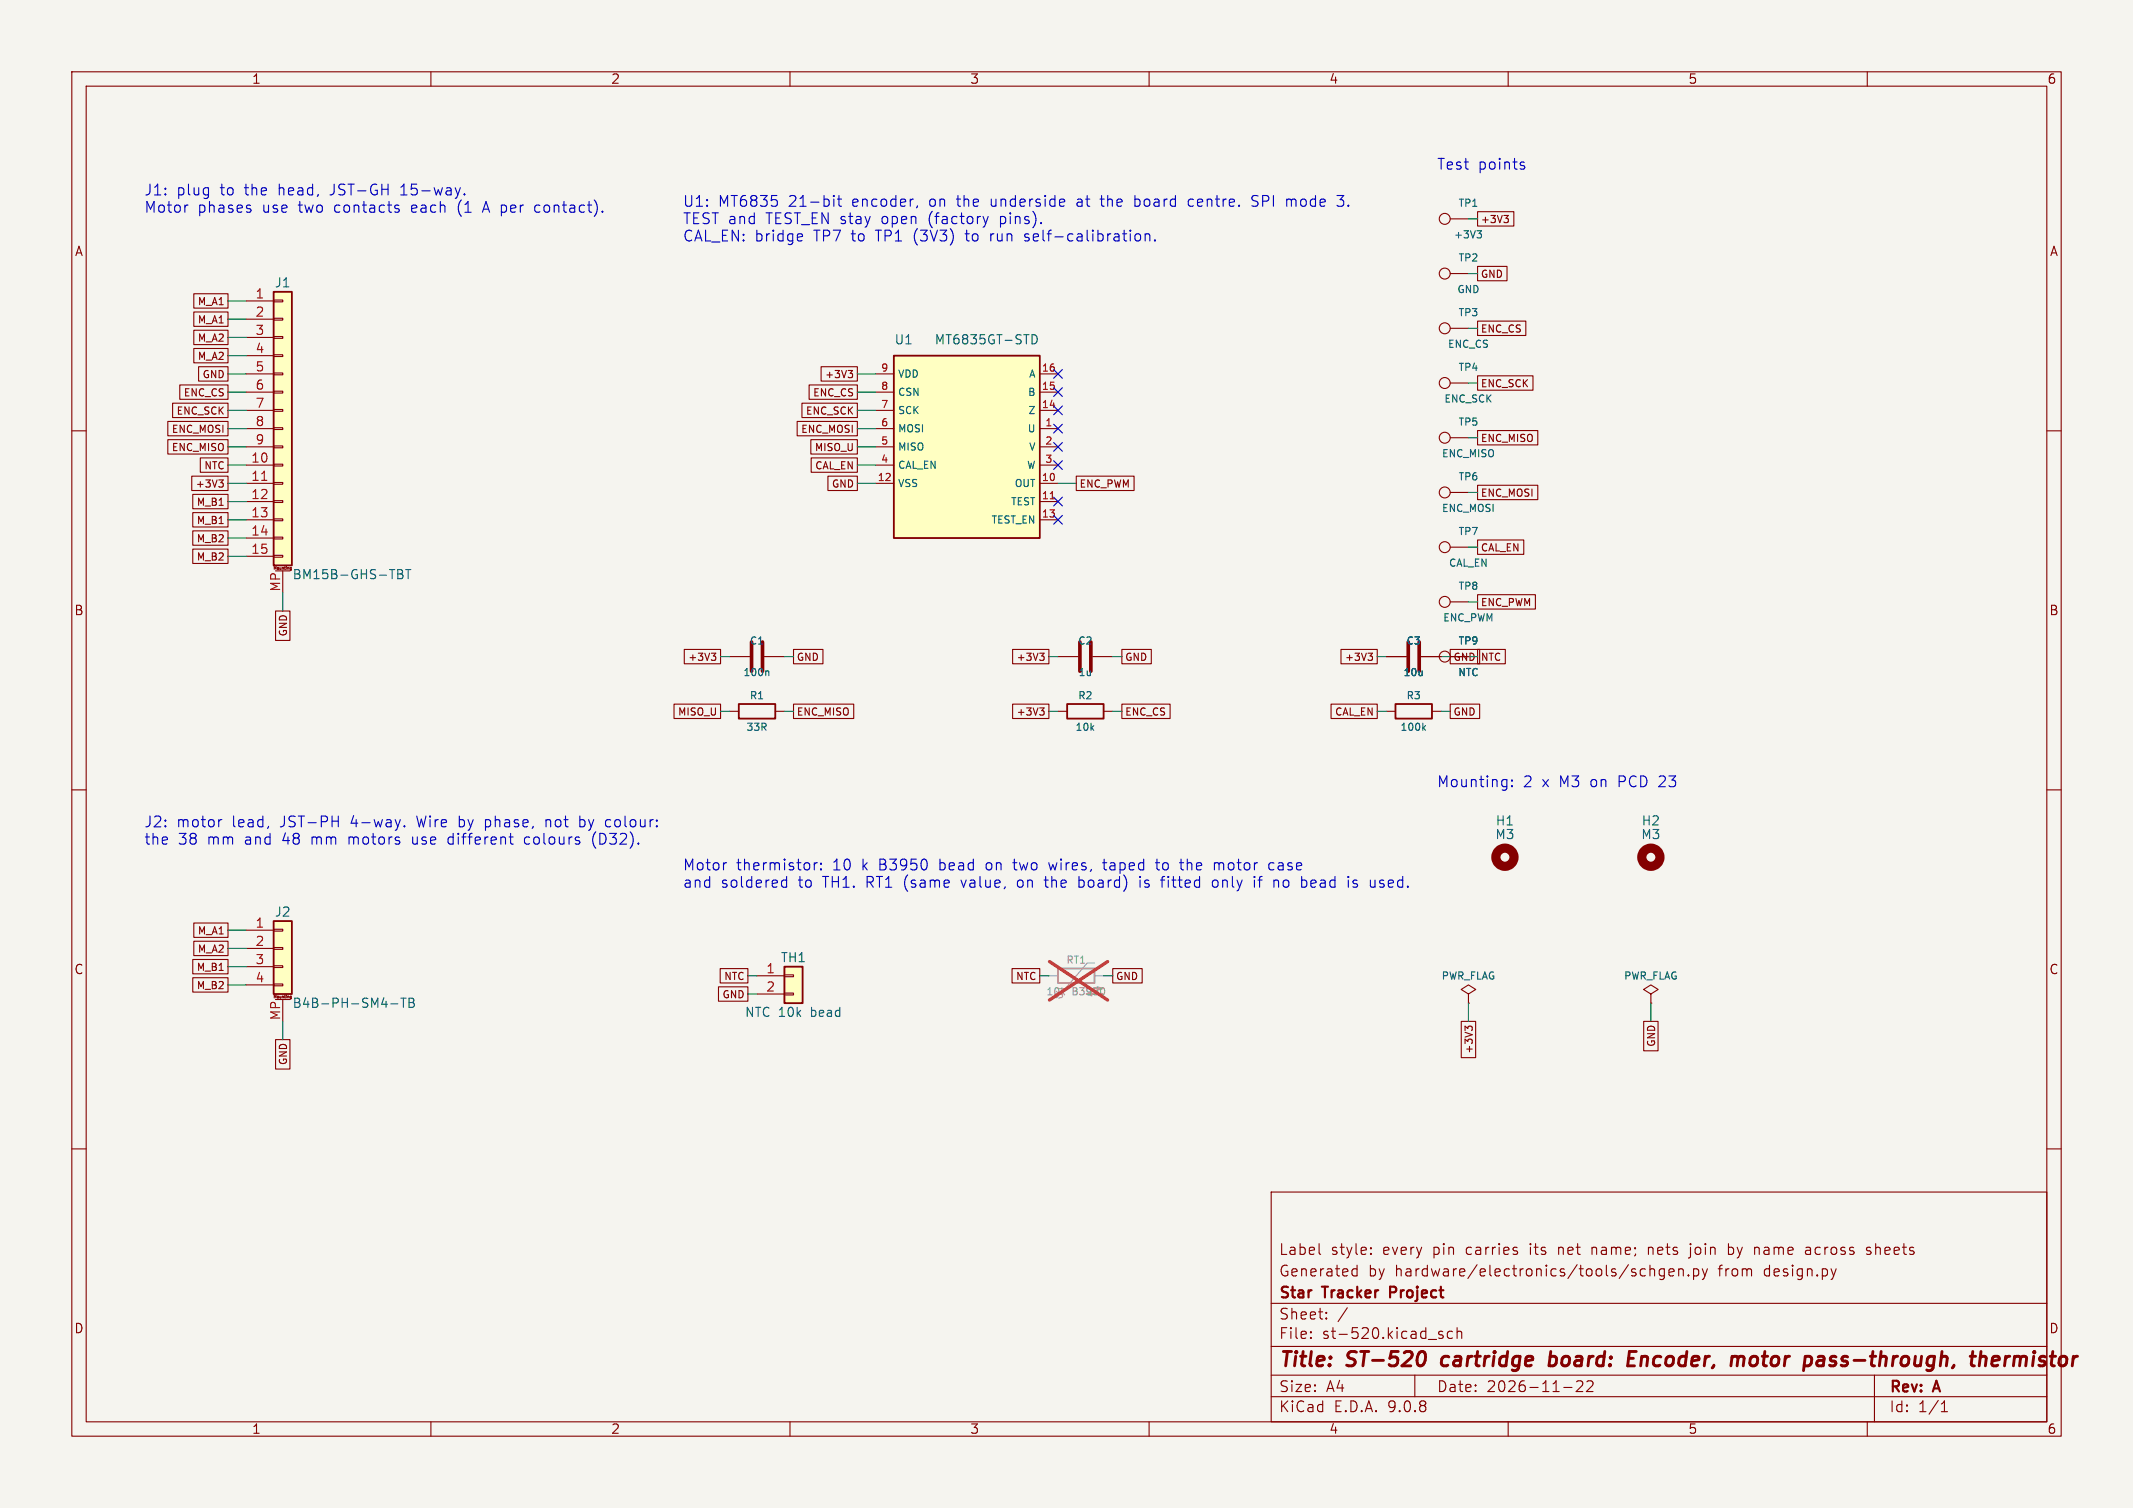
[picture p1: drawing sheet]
<svg xmlns="http://www.w3.org/2000/svg" width="297mm" height="210mm" viewBox="0 0 297 210" stroke-linecap="round" stroke-linejoin="round" font-family="sans-serif">
<path d="M0 0h297v210h-297z" fill="#f5f4ef" stroke="#f5f4ef" stroke-width=".14"/>
<g fill="none" stroke="#840000" stroke-width=".15">
<path d="M10 10h277v190h-277zM12 12h273v186h-273zM60 10v2M110 10v2M160 10v2M210 10v2M260 10v2M201.9 30.5h2.6M201.9 38.1h2.6M10 60h2M201.9 76.2h2.6M285 60h2"/>
<path d="M147.3 91.4h2.8M152.1 91.4h2.8M201.9 83.8h2.6M10 110h2M285 110h2M10 160h2M177 166h108v32h-108zM183.7 174.5l.2 .2M188.4 177.6l.1 .1 .5-.1M188.4 176.8l.1-.1 .5 .1M189 176.2v1.5M190.9 174.6h.1l-.1 .1"/>
<path d="M190.9 174.6h-.1l.1 .1M190.9 173.8v.1M190.9 174.6v.1M190.9 173.8h.1l-.1 .1M190.9 173.8h-.1l.1 .1M221.7 173.7v1M221.7 173.8h.1M229.5 173.7v1M229.7 176.8a.37 .37 0 0 1 .7 .1v.8M229.7 176.2v1.5M229.7 173.7l-.2 .1M231.7 176.8l-.4-.1-.3 .3v.4l.2 .2 .1 .1 .4-.1"/>
<path d="M231.7 176.7v1.2a.41 .41 0 0 1-.6 .2M232.4 177.2l.7-.1-.1-.3-.4-.1-.2 .2 .1 .7 .1 .1 .4-.1M233.7 176.8a.37 .37 0 0 1 .7 .1v.8M233.7 176.7v1M235.1 177.6h.1l-.1 .1M235.1 177.6h-.1l.1 .1M235.1 177.6v.1M235.4 173.2v.1M235.4 173.7v1.3l-.1 .1-.2 .1M235.4 173.2l-.1 .1h.1M235.4 173.2l.1 .1h-.1M235.8 176.8l.4-.1 .3 .3v.4l-.1 .2-.2 .1-.4-.1"/>
<path d="M235.8 176.7v1.5M237 176.7l.4 1M237.4 177.7l-.2 .4-.2 .1M237.7 176.7l-.3 1M240.7 173.2v1.5M240.7 173.8l.1-.1 .4 .1M240.7 174.6l.1 .1 .4-.1M244.5 173.7l.4 .1 .1 .1v.8M251.5 173.8l.1-.1 .4 .1 .1 .9M251.5 174.6l.1 .1 .5-.1M252.1 174.1l-.6 .1M255.7 176.7l-.4 1"/>
<path d="M260.5 173.8l-.4-.1-.2 .2 .1 .2 .5 .2v.1v.2l-.2 .1-.4-.1M285 160h2M60 198v2M110 198v2M160 198v2M177 194.5h108M177 191.5h108M177 187.5h108M177 181.5h108M182.5 186.3h.1l-.1 .1M182.5 186.3v.1M182.5 185.5v.1"/>
<path d="M182.5 185.5h.1l-.1 .1M184.7 183.6v.1M184.7 183.6h-.1l.1 .1M184.7 182.8v.1M184.7 182.8h-.1l.1 .1M187.6 182.1l-1.3 2M197 191.5v3M200.3 185.7l.1 .1 .5 .2 .1 .1-.1 .2-.2 .1-.4-.1M200.9 185.5l-.4-.1-.2 .2M202.2 185.5l-.4-.1-.3 .3v.4l.2 .2 .1 .1 .4-.1M202.9 185.5a.37 .37 0 0 1 .6 .1v.8M202.9 184.9v1.5"/>
<path d="M210 198v2M217.7 193.2h1.2M219.5 192.4l.2-.1 .5 .1a.41 .41 0 0 1 .1 .5l-.8 .9h.9M221 192.4l.2-.1 .5 .1a.41 .41 0 0 1 0 .5l-.8 .9h.9M260 198v2M261 191.5v6.5M270.3 196.6h.9M270.3 195.5l.4-.4v1.5"/>
<circle cx="201.2" cy="38.1" r=".76"/>
<circle cx="201.2" cy="30.5" r=".76"/>
<circle cx="201.2" cy="76.2" r=".76"/>
<circle cx="201.2" cy="83.8" r=".76"/>
</g>
<g fill="none" stroke="#840000" stroke-width=".4">
<path d="M197.7 188.3a.44 .44 0 0 1 .8 .3 1.15 1.15 0 0 1-.8 1.6M200.9 189.1l-.2 .7 .1 .2 .2 .2M215.8 189l.2-.1 .6 .1M215.9 188.2l-.2 2M216.6 190a.66 .66 0 0 1-.9 .1M226.6 190.2h1M226.8 189.2h.6M226.9 188.2h.9M241.8 188.9l.1 .1 .1 .2M242 189.2a.5 .5 0 0 1 .8-.2l.1 .2-.2 1M242 189.2l-.1 1M253.4 188.9l.5 .1 .1 .2-.1 1"/>
<path d="M253.9 190.1l-.7 .1M254 189.4h-.7M274.3 188.9h.8M274.7 190.2h.2M275.7 189.1a.49 .49 0 0 1 .9 .1l-.2 1M275.8 188.2l-.2 2M277.4 189.5l1-.1-.1-.4-.2-.1-.5 .1-.2 .2-.1 .7 .1 .2 .2 .1 .6-.1"/>
</g>
<path d="M193.6 180h.5M194.1 179.2h-.5v1.5" fill="none" stroke="#840000" stroke-width=".3"/>
<g fill="#9c9b98" stroke="#9c9b98" stroke-width=".15">
<path d="M151.3 138.4l.7-.2v.5l-.7-.3h2.2z"/>
<path d="M151.3 137.7h2.2l-.7 .2v-.5l.7 .3z"/>
</g>
<path d="M146 135.9h1.3M152.4 134.1h-1l-3.1 3.6h-1M152.4 135.9h1.3" fill="none" stroke="#9c9b98" stroke-width=".15"/>
<path d="M147.3 134.9h5.1v2h-5.1z" fill="none" stroke="#9c9b98" stroke-width=".25"/>
<path d="M153.8 137.7v.7" fill="none" stroke="#939391" stroke-width=".15"/>
<path d="M146.1 133.9l8.1 5.4M154.2 133.9l-8.1 5.4" fill="none" stroke="#e12e31" stroke-width=".46"/>
<path d="M150.4 89.4v4.1M151.9 89.4v4.1" fill="none" stroke="#840000" stroke-width=".51"/>
<path d="M205.7 32.1h.6l-.4 .4 .3 .1 .1 .3-.2 .2h-.3" fill="none" stroke="#006464" stroke-width=".15"/>
<path d="M124.5 49.5h20.3v25.4h-20.3z" fill="#ffffc2"/>
<path d="M124.5 49.5h20.3v25.4h-20.3zM102.9 98h5v2.1h-5zM148.6 98h5.1v2.1h-5.1zM194.3 98h5.1v2.1h-5.1z" fill="none" stroke="#840000" stroke-width=".25"/>
<g fill="none" stroke="#840000" stroke-width=".15">
<path d="M121.9 52.1h2.6M121.9 54.6h2.6M121.9 57.2h2.6M121.9 59.7h2.6M144.8 52.1h2.5M144.8 54.6h2.5M144.8 57.2h2.5M144.8 59.7h2.5M201.9 45.7h2.6M201.9 53.3h2.6M121.9 62.2h2.6M121.9 64.8h2.6"/>
<path d="M121.9 67.3h2.6M144.8 62.2h2.5M144.8 64.8h2.5M144.8 67.3h2.5M144.8 69.9h2.5M144.8 72.4h2.5M201.9 61h2.6M201.9 68.6h2.6M101.6 91.4h2.8M101.6 99.1h1.3M106.4 91.4h2.8M107.9 99.1h1.3"/>
<path d="M147.3 99.1h1.3M153.7 99.1h1.2M193 91.4h2.8M193 99.1h1.3M197.9 91.4h2.8M199.4 99.1h1.3M201.9 91.4h2.6"/>
<circle cx="201.2" cy="53.3" r=".76"/>
<circle cx="201.2" cy="45.7" r=".76"/>
<circle cx="201.2" cy="61" r=".76"/>
<circle cx="201.2" cy="68.6" r=".76"/>
<circle cx="201.2" cy="91.4" r=".76"/>
</g>
<path d="M146.2 69.5h.6" fill="none" stroke="#a90000" stroke-width=".15"/>
<path d="M143.7 46.6a.64 .64 0 0 1 .7 .6 .64 .64 0 0 1-.7 .7zM106.8 93.4l.3 .2v.5M198.2 101.3l.3 .4M198.5 101l-.4 .4" fill="none" stroke="#006464" stroke-width=".15"/>
<path d="M104.6 89.4v4.1M106.2 89.4v4.1M196.1 89.4v4.1M197.6 89.4v4.1" fill="none" stroke="#840000" stroke-width=".51"/>
<circle cx="229.9" cy="119.4" r="1.27" fill="none" stroke="#840000" stroke-width="1.3"/>
<path d="M38.1 128.3h2.5v10.1h-2.5z" fill="#ffffc2"/>
<path d="M38.1 128.3h2.5v10.1h-2.5z" fill="none" stroke="#840000" stroke-width=".25"/>
<path d="M34.3 129.5h3.8M34.3 132.1h3.8M34.3 134.6h3.8M34.3 137.2h3.8M38.1 129.4h1.3v.3h-1.3zM38.1 132h1.3v.2h-1.3zM38.1 134.5h1.3v.2h-1.3zM38.1 137h1.3v.3h-1.3zM38.4 139.2h2M39.4 139.2v3" fill="none" stroke="#840000" stroke-width=".15"/>
<path d="M54.4 139.8h1M55.8 139h.7M56.2 139v1.3M57 139h.4l.2 .1v.3l-.2 .2a.34 .34 0 0 1 .3 .3 .34 .34 0 0 1-.3 .4h-.4zM57 139.6h.4" fill="none" stroke="#006464" stroke-width=".15"/>
<path d="M38.1 40.6h2.5v38.1h-2.5z" fill="#ffffc2"/>
<path d="M38.1 40.6h2.5v38.1h-2.5z" fill="none" stroke="#840000" stroke-width=".25"/>
<g fill="none" stroke="#840000" stroke-width=".15">
<path d="M34.3 41.9h3.8M34.3 44.5h3.8M34.3 47h3.8M34.3 49.5h3.8M34.3 52.1h3.8M34.3 54.6h3.8M34.3 57.2h3.8M34.3 59.7h3.8M38.1 41.8h1.3v.2h-1.3zM38.1 44.3h1.3v.3h-1.3zM38.1 46.9h1.3v.2h-1.3zM38.1 49.4h1.3v.3h-1.3z"/>
<path d="M38.1 51.9h1.3v.3h-1.3zM38.1 54.5h1.3v.2h-1.3zM38.1 57h1.3v.3h-1.3zM38.1 59.6h1.3v.2h-1.3zM34.3 62.2h3.8M34.3 64.8h3.8M34.3 67.3h3.8M34.3 69.9h3.8M34.3 72.4h3.8M34.3 74.9h3.8M34.3 77.5h3.8M38.1 62.1h1.3v.3h-1.3z"/>
<path d="M38.1 64.6h1.3v.3h-1.3zM38.1 67.2h1.3v.2h-1.3zM38.1 69.7h1.3v.3h-1.3zM38.1 72.3h1.3v.2h-1.3zM38.1 74.8h1.3v.3h-1.3zM38.1 77.3h1.3v.3h-1.3zM38.4 79.5h2M39.4 79.5v3.1M204.5 138.4l1-.6-1-.6-1 .6 1 .6v1.3M204.5 139.7h.1"/>
</g>
<path d="M36.4 66.9h.8" fill="none" stroke="#a90000" stroke-width=".15"/>
<path d="M55.4 79.3h.4l.2 .1 .1 .3-.3 .2M55.4 79.9h.4M55.8 79.9a.34 .34 0 0 1 .3 .3 .34 .34 0 0 1-.2 .4h-.5M56.5 79.3h.7M56.8 79.3v1.3" fill="none" stroke="#006464" stroke-width=".15"/>
<circle cx="209.5" cy="119.4" r="1.27" fill="none" stroke="#840000" stroke-width="1.3"/>
<path d="M109.2 134.6h2.6v5.1h-2.6z" fill="#ffffc2"/>
<path d="M109.2 134.6h2.6v5.1h-2.6z" fill="none" stroke="#840000" stroke-width=".25"/>
<g fill="none" stroke="#840000" stroke-width=".15">
<path d="M205.7 29.5h5.1v2h-5.1zM205.7 37.1h4.1v2h-4.1zM209.4 30h.6l-.3 .4M209.8 30.4l.2 .2v.2l-.2 .2M23.4 58.7h8.3v2h-8.3zM24 56.1h7.7v2.1h-7.7zM25 53.6h6.7v2h-6.7zM27 40.9h4.7v2h-4.7zM27 43.4h4.7v2.1h-4.7zM27 48.5h4.7v2h-4.7zM27 46h4.7v2h-4.7zM27.7 51.1h4v2h-4z"/>
<path d="M111 58.7h8.4v2h-8.4zM111.7 56.1h7.7v2.1h-7.7zM112.7 53.6h6.7v2h-6.7zM114.3 51.1h5.1v2h-5.1zM118.1 51.6h.6l-.3 .4 .3 .1v.3l-.2 .2h-.3M205.7 60h8.4v2h-8.4zM205.7 52.3h7.8v2h-7.8zM205.7 44.7h6.8v2h-6.8zM23.4 61.2h8.3v2h-8.3zM26.7 66.3h5v2h-5zM26.8 68.8h4.9v2.1h-4.9zM26.8 71.4h4.9v2h-4.9z"/>
<path d="M26.8 73.9h4.9v2h-4.9zM26.8 76.5h4.9v2h-4.9zM27.9 63.8h3.8v2h-3.8zM30.5 66.8h.6l-.3 .4 .2 .1 .1 .3-.2 .2h-.3M112.9 61.2h6.5v2h-6.5zM112.9 63.8h6.5v2h-6.5zM115.3 66.3h4.1v2h-4.1zM149.9 66.3h8v2h-8zM205.7 67.6h8.4v2h-8.4zM205.7 75.2h6.5v2h-6.5zM38.4 85.1h2v4.1h-2zM93.9 98.1h6.4v2h-6.4z"/>
<path d="M95.3 90.4h5v2h-5zM99 91h.7l-.4 .3 .3 .1 .1 .4-.2 .2h-.3M110.5 90.4h4.1v2h-4.1zM110.5 98.1h8.4v2h-8.4zM141 90.4h5v2h-5zM141 98.1h5v2h-5zM144.8 91h.6l-.3 .3 .2 .1 .1 .4-.2 .2h-.3M144.8 98.6h.6l-.3 .4 .2 .1 .1 .3-.2 .2h-.3M156.2 90.4h4.1v2h-4.1zM156.2 98.1h6.7v2h-6.7zM185.3 98.1h6.5v2h-6.5zM186.7 90.4h5.1v2h-5.1z"/>
<path d="M190.5 91h.6l-.3 .3 .3 .1v.4l-.2 .2h-.3M193 91.4h2.8M197.9 91.4h2.8M201.9 98.1h4.1v2h-4.1zM201.9 90.4h4.1v2h-4.1zM201.9 91.4h2.6M205.7 90.4h3.9v2h-3.9zM205.7 82.8h8.1v2h-8.1zM26.8 136.2h4.9v2h-4.9zM26.8 133.6h4.9v2h-4.9zM27 131.1h4.7v2h-4.7zM27 128.5h4.7v2h-4.7z"/>
<path d="M100 137.4h4.1v2h-4.1zM100.3 134.9h3.8v2h-3.8zM105.4 135.9h3.8M105.4 138.4h3.8M109.2 135.8h1.3v.2h-1.3zM109.2 138.3h1.3v.3h-1.3zM140.9 134.9h3.9v2h-3.9zM154.9 134.9h4.1v2h-4.1zM229.9 138.4l1-.6-1-.6-1 .6 1 .6v1.3M229.9 139.7h.1M38.4 144.8h2v4.1h-2zM203.5 142.2h2v5.1h-2z"/>
<path d="M205 143.4v-.3l-.2-.2-.3 .1-.1 .2-.4-.3v.6M228.9 142.2h2v4.1h-2z"/>
</g>
<g fill="none" stroke="#009600" stroke-width=".15">
<path d="M204.5 38.1h1.2M204.5 30.5h1.2M31.7 44.5h2.6M31.7 49.5h2.6M31.7 41.9h2.6M31.7 57.2h2.6M31.7 59.7h2.6M31.7 47h2.6M31.7 54.6h2.6M31.7 52.1h2.6M119.4 57.2h2.5M119.4 59.7h2.5"/>
<path d="M119.4 54.6h2.5M119.4 52.1h2.5M204.5 53.3h1.2M204.5 45.7h1.2M31.7 72.4h2.6M31.7 74.9h2.6M31.7 77.5h2.6M31.7 62.2h2.6M31.7 67.3h2.6M31.7 64.8h2.6M31.7 69.9h2.6M119.4 62.2h2.5"/>
<path d="M119.4 67.3h2.5M119.4 64.8h2.5M147.3 67.3h2.6M204.5 61h1.2M204.5 76.2h1.2M204.5 68.6h1.2M39.4 82.6v2.5M100.3 99.1h1.3M100.3 91.4h1.3M109.2 99.1h1.3M109.2 91.4h1.3M146 99.1h1.3"/>
<path d="M146 91.4h1.3M154.9 99.1h1.3M154.9 91.4h1.3M191.8 99.1h1.2M191.8 91.4h1.2M200.7 99.1h1.2M200.7 91.4h1.2M204.5 83.8h1.2M31.7 137.2h2.6M31.7 129.5h2.6M31.7 134.6h2.6M31.7 132.1h2.6"/>
<path d="M104.1 138.4h1.3M104.1 135.9h1.3M144.8 135.9h1.2M153.7 135.9h1.2M204.5 139.7v2.5M229.9 139.7v2.5M39.4 142.2v2.6"/>
</g>
<g fill="none" stroke="#000084" stroke-width=".15">
<path d="M146.7 59.1l1.2 1.2M146.7 51.5l1.2 1.2M146.7 54l1.2 1.2M146.7 56.5l1.2 1.3M147.9 59.1l-1.2 1.2M147.9 51.5l-1.2 1.2M147.9 54l-1.2 1.2M147.9 56.5l-1.2 1.3M146.7 64.2l1.2 1.2M146.7 69.2l1.2 1.3M146.7 71.8l1.2 1.2M146.7 61.6l1.2 1.2"/>
<path d="M147.9 64.2l-1.2 1.2M147.9 69.2l-1.2 1.3M147.9 71.8l-1.2 1.2M147.9 61.6l-1.2 1.2"/>
</g>
<g fill="none" stroke="#0000c2" stroke-width=".15">
<path d="M26 28.6h.2M34.9 29.1l.1 .2-.1 .2M55.2 28.6h.3M55.2 29.1h.3l.1 .2-.2 .3h-.3M55.8 27.1h.9M56 26l-.2 .1M64.7 27v.1M64.7 27l-.1 .1h.1M67.3 29.1h.7M67.7 28.1l-.5 1.5M75 28.6h-.4l-.1 .2v.6l.2 .2h.3M111.5 32.6h.2v.3l-.7 .2"/>
<path d="M111.7 33.5l-.2 .1M116.1 27.2v.2M116.1 27.7v1M116.1 27.2l-.1 .1 .1 .1M116.1 27.2l.1 .1-.1 .1M116.6 27.7h.6M116.8 27.2v1.3l.1 .2h.3M127.7 28.7l-.1 .2M137.6 30.1l-.4 1M138 32.6v1M138.1 32.6l-.1 .2M142.7 33.5l.4 .1"/>
<path d="M142.9 32.6l-.2 .2v.2l.2 .1M150 28.2v.2v.3M153.2 27.7h.5M153.4 27.2v1.3l.2 .2M158 28.7h.5M158 27.2v1.5M158.1 32.7a.41 .41 0 0 1 .4-.1 .41 .41 0 0 1 .3 .2v.5a.41 .41 0 0 1-.3 .3 .41 .41 0 0 1-.4-.2M158.5 27.7l-.5 .1M159.5 32.7a.37 .37 0 0 1 .6 .1v.8M159.5 32.6v1M160.8 33.4l.1 .1-.1 .1M160.8 33.4l-.1 .1 .1 .1"/>
<path d="M160.8 33.4v.2M166 27.7l-.4 .1-.1 .2v.6l.2 .1h.3M175.1 28.6l-.2 .1h-.6M175.2 27.3l-.2-.1-.5 .1a.36 .36 0 0 0-.2 .4 .36 .36 0 0 0 .3 .2l.5 .3M179.4 27.7h.2l.2 .2M179.8 27.9v.8M180 27.7l-.2 .2M186.2 27.2h.9l-.5 .6a.41 .41 0 0 1 .5 .3v.3l-.1 .3h-.6M211.9 23.1h.3l.1 .2-.2 .3h-.3M211.9 22.6h.3M30.9 114.1l-.3 .1M46.2 114.4h.9"/>
<path d="M47.1 113.6v1.5M56.3 115l.1 .1h-.1M56.3 115l-.1 .1h.1M56.3 115v.1M57.5 116.6v.9M62.7 116.6l-.3 .2v.5l.3 .3M67.6 114.1v1.5M67.6 115.1h.1M67.7 114.1l-.1 .1M73.6 116.6h-.4l-.2 .2 .1 .6 .2 .2h.3M76 114.1v1M76.2 114.1l-.2 .2"/>
<path d="M80.7 113.6v1.5M80.7 115.1h.5M81.2 114.1l-.5 .1M82.6 116.5a1.73 1.73 0 0 0 .4 1.6M84.6 114.1h.3M84.6 115.1h.3M153.7 119.6v1.3l.1 .2h.3M161.1 119.6v1.3l.1 .2h.3M209.7 108.6h.1M209.8 108.6v1.2l-.1 .2M209.8 109.5l-.1 .1M210.5 109.4l.1 .1-.1 .1"/>
<path d="M210.5 109.4v.1v.1M210.5 108.6v.2M210.5 109.4v.2M210.5 108.6l.1 .1-.1 .1M210.5 108.6v.1v.1M101 120.1h.2M109 123.5l.1 .1 .4-.1M109 122.6h.1h.4M109.5 122.1v1.5M113.4 120.1v1M113.8 120.1l-.3 .1-.1 .2M114.3 121l.1 .1h-.1"/>
<path d="M114.3 121l-.1 .1h.1M114.3 120.2v.2M114.3 121v.1M114.3 120.2l.1 .1-.1 .1M114.3 120.2l-.1 .1 .1 .1M141 120.1h.6M141.7 122.7v.1v.6M145.4 122.6h.6M145.6 122.1v1.2l.2 .3M146 120.1l.3 1M150.2 123.5l.5 .1M150.2 122.1v1.5"/>
<path d="M150.7 122.6h-.5M153.5 120.1h.6M158.7 122.6v1M160.9 120.1h.6M161.6 122.6h.6M162 122.1h-.1M164.2 120.1h.6M164.5 121.1h.3M168.9 122.7a.41 .41 0 0 1 .4-.1 .41 .41 0 0 1 .3 .2v.5a.41 .41 0 0 1-.4 .3 .41 .41 0 0 1-.4-.3zM169.2 120.2l.3-.1 .2 .3M169.7 120.4v.7M170 120.1l-.3 .3"/>
<path d="M175.2 122.6h.5M175.6 122.1l-.2 .2v1.3M177.4 120.2l-.4-.1-.3 .3v.5l.1 .2h.2h.4M178 122.6v1M182.6 122.6l-.1 .2 .1 .7M183.2 122.9l-.7 .2M188.4 122.8l.1 .2 .5 .1v.2v.2l-.2 .1-.4-.1M189 122.6h-.4l-.2 .2M192.1 123.5l.4 .1M192.5 122.6h-.3l-.1 .2 .1 .2 .3 .1"/>
</g>
<g font-size="2.8" fill="#840000">
<text x="178" y="190.9">Title:</text>
<text x="187.7" y="190.9">ST-520</text>
<text x="201.6" y="190.9">cartridge</text>
<text x="217.4" y="190.9">board:</text>
<text x="229.1" y="190.9">Encoder,</text>
<text x="244.3" y="190.9">motor</text>
<text x="255.3" y="190.9">pass-through,</text>
<text x="279.3" y="190.9">thermistor</text>
</g>
<g font-size="2.1" fill="#0000c2">
<text x="200" y="23.7">Test</text>
<text x="205.8" y="23.7">points</text>
<text x="20" y="27.3">J1:</text>
<text x="20" y="29.8">Motor</text>
<text x="24.6" y="27.3">plug</text>
<text x="27.5" y="29.8">phases</text>
<text x="30.7" y="27.3">to</text>
<text x="34.3" y="27.3">the</text>
<text x="36.6" y="29.8">use</text>
<text x="39.1" y="27.3">head,</text>
<text x="41.8" y="29.8">two</text>
<text x="46.4" y="27.3">JST-GH</text>
<text x="46.8" y="29.8">contacts</text>
<text x="56.4" y="27.3">15-way.</text>
<text x="57.7" y="29.8">each</text>
<text x="64.3" y="29.8">(1</text>
<text x="68" y="29.8">A per</text>
<text x="75.5" y="29.8">contact).</text>
<text x="95" y="28.9">U1:</text>
<text x="100" y="28.9">MT6835</text>
<text x="109.9" y="28.9">21-bit</text>
<text x="118.8" y="28.9">encoder,</text>
<text x="129.7" y="28.9">on</text>
<text x="133.7" y="28.9">the</text>
<text x="138.5" y="28.9">underside</text>
<text x="150.7" y="28.9">at</text>
<text x="154.2" y="28.9">the</text>
<text x="159" y="28.9">board</text>
<text x="166.6" y="28.9">centre.</text>
<text x="175.7" y="28.9">SPI</text>
<text x="180.6" y="28.9">mode</text>
<text x="187.9" y="28.9">3.</text>
<text x="95" y="31.3">TEST and</text>
<text x="95" y="33.8">CAL_EN: bridge</text>
<text x="106.7" y="31.3">TEST_EN stay</text>
<text x="113.4" y="33.8">TP7</text>
<text x="118.8" y="33.8">to</text>
<text x="122.3" y="33.8">TP1</text>
<text x="123.1" y="31.3">open</text>
<text x="127.6" y="33.8">(3V3)</text>
<text x="129.7" y="31.3">(factory</text>
<text x="135.1" y="33.8">to</text>
<text x="138.6" y="33.8">run</text>
<text x="139.8" y="31.3">pins).</text>
<text x="143.5" y="33.8">self-calibration.</text>
<text x="200" y="109.8">Mounting:</text>
<text x="212.1" y="109.8">2</text>
<text x="214.8" y="109.8">x</text>
<text x="217.3" y="109.8">M3</text>
<text x="221.8" y="109.8">on</text>
<text x="225.8" y="109.8">PCD 23</text>
<text x="20" y="115.3">J2:</text>
<text x="20" y="117.8">the</text>
<text x="24.6" y="115.3">motor</text>
<text x="24.8" y="117.8">38</text>
<text x="29" y="117.8">mm</text>
<text x="32.4" y="115.3">lead,</text>
<text x="34.3" y="117.8">and</text>
<text x="39.2" y="115.3">JST-PH</text>
<text x="39.6" y="117.8">48</text>
<text x="43.8" y="117.8">mm</text>
<text x="49.1" y="117.8">motors</text>
<text x="49.1" y="115.3">4-way.</text>
<text x="58.1" y="117.8">use</text>
<text x="58.5" y="115.3">Wire</text>
<text x="63.3" y="117.8">different</text>
<text x="64.4" y="115.3">by</text>
<text x="68.2" y="115.3">phase,</text>
<text x="74.1" y="117.8">colours</text>
<text x="76.8" y="115.3">not</text>
<text x="81.7" y="115.3">by</text>
<text x="83.6" y="117.8">(D32).</text>
<text x="85.5" y="115.3">colour:</text>
<text x="95" y="121.3">Motor</text>
<text x="95" y="123.8">and</text>
<text x="100.4" y="123.8">soldered</text>
<text x="102.5" y="121.3">thermistor:</text>
<text x="111.2" y="123.8">to</text>
<text x="114.8" y="123.8">TH1.</text>
<text x="116" y="121.3">10</text>
<text x="120.2" y="121.3">k</text>
<text x="120.9" y="123.8">RT1 (same</text>
<text x="122.7" y="121.3">B3950</text>
<text x="131.2" y="121.3">bead</text>
<text x="134.4" y="123.8">value,</text>
<text x="137.9" y="121.3">on</text>
<text x="141.9" y="121.3">two</text>
<text x="142.4" y="123.8">on</text>
<text x="146.4" y="123.8">the</text>
<text x="147" y="121.3">wires,</text>
<text x="151.2" y="123.8">board)</text>
<text x="154.7" y="121.3">taped</text>
<text x="159.9" y="123.8">is</text>
<text x="162.2" y="121.3">to</text>
<text x="163.1" y="123.8">fitted</text>
<text x="165.7" y="121.3">the</text>
<text x="170.3" y="123.8">only</text>
<text x="170.5" y="121.3">motor</text>
<text x="176.3" y="123.8">if</text>
<text x="178.3" y="121.3">case</text>
<text x="179.1" y="123.8">no</text>
<text x="183.1" y="123.8">bead</text>
<text x="189.8" y="123.8">is</text>
<text x="193" y="123.8">used.</text>
</g>
<g font-size="2.1" fill="#840000">
<text x="178" y="178">Generated</text>
<text x="178" y="175">Label</text>
<text x="185.3" y="175">style:</text>
<text x="190.5" y="178">by</text>
<text x="192.6" y="175">every</text>
<text x="194.3" y="178">hardware/electronics/tools/schgen.py</text>
<text x="199.7" y="175">pin</text>
<text x="204.4" y="175">carries</text>
<text x="213.4" y="175">its</text>
<text x="217.5" y="175">net</text>
<text x="222.3" y="175">name;</text>
<text x="230.3" y="175">nets</text>
<text x="236.3" y="175">join</text>
<text x="239.5" y="178">from</text>
<text x="241.8" y="175">by</text>
<text x="245.6" y="175">name</text>
<text x="245.9" y="178">design.py</text>
<text x="252.9" y="175">across</text>
<text x="261.5" y="175">sheets</text>
<text x="178" y="184">Sheet:</text>
<text x="178" y="181.2">Star</text>
<text x="184.3" y="181.2">Tracker</text>
<text x="194.2" y="181.2">Project</text>
<text x="178" y="186.7">File:</text>
<text x="184.1" y="186.7">st-520.kicad_sch</text>
<text x="178" y="196.9">KiCad</text>
<text x="178" y="194.1">Size:</text>
<text x="184.7" y="194.1">A4</text>
<text x="185.7" y="196.9">E.D.A.</text>
<text x="193.3" y="196.9">9.0.8</text>
<text x="200" y="194.1">Date:</text>
<text x="207" y="194.1">2026-11-22</text>
<text x="263" y="194.3">Rev:</text>
<text x="263" y="196.9">Id:</text>
<text x="267.1" y="196.9">1/1</text>
<text x="269.4" y="194.3">A</text>
</g>
<g font-size="1.8" fill="#840000">
<text x="35" y="11.9">1</text>
<text x="85" y="11.9">2</text>
<text x="135" y="11.9">3</text>
<text x="185" y="11.9">4</text>
<text x="235" y="11.9">5</text>
<text x="285" y="11.9">6</text>
<text x="10.3" y="35.9">A</text>
<text x="285.3" y="35.9">A</text>
<text x="10.3" y="85.9">B</text>
<text x="285.3" y="85.9">B</text>
<text x="10.3" y="135.9">C</text>
<text x="285.3" y="135.9">C</text>
<text x="10.3" y="185.9">D</text>
<text x="285.3" y="185.9">D</text>
<text x="35" y="199.9">1</text>
<text x="85" y="199.9">2</text>
<text x="135" y="199.9">3</text>
<text x="185" y="199.9">4</text>
<text x="235" y="199.9">5</text>
<text x="285" y="199.9">6</text>
</g>
<g font-size="1.8" fill="#a90000">
<text x="35.5" y="41.7">1</text>
<text x="35.5" y="44.2">2</text>
<text x="35.5" y="46.7">3</text>
<text x="35.5" y="49.3">4</text>
<text x="35.5" y="51.8">5</text>
<text x="35.5" y="54.4">6</text>
<text x="35.5" y="56.9">7</text>
<text x="35.5" y="59.4">8</text>
<text x="34.9" y="64.5">10</text>
<text x="35.5" y="62">9</text>
<text x="34.9" y="67.1">11</text>
<text x="34.9" y="69.6">12</text>
<text x="34.9" y="72.1">13</text>
<text x="34.9" y="74.7">14</text>
<text x="34.9" y="77.2">15</text>
<text x="39.1" y="82.5" transform="rotate(-90 39.1 82.5)">MP</text>
<text x="35.5" y="129.3">1</text>
<text x="35.5" y="131.8">2</text>
<text x="35.5" y="134.4">3</text>
<text x="35.5" y="136.9">4</text>
<text x="106.6" y="135.6">1</text>
<text x="39.1" y="142.2" transform="rotate(-90 39.1 142.2)">MP</text>
<text x="106.6" y="138.2">2</text>
</g>
<g font-size="1.8" fill="#006464">
<text x="38.2" y="40.2">J1</text>
<text x="124.5" y="48.2">U1</text>
<text x="130.1" y="48.2">MT6835GT-STD</text>
<text x="40.6" y="80.9">BM15B-GHS-TBT</text>
<text x="208.1" y="117.1">M3</text>
<text x="208.2" y="115.2">H1</text>
<text x="228.4" y="117.1">M3</text>
<text x="228.5" y="115.2">H2</text>
<text x="38.2" y="127.9">J2</text>
<text x="108.6" y="134.2">TH1</text>
<text x="40.6" y="140.6">B4B-PH-SM4-TB</text>
<text x="103.6" y="141.8">NTC 10k</text>
<text x="113" y="141.8">bead</text>
</g>
<g font-size="1.4" fill="#006464">
<text x="203" y="29">TP1</text>
<text x="202.3" y="33.4">+3V3</text>
<text x="202.8" y="41">GND</text>
<text x="203" y="36.6">TP2</text>
<text x="203" y="44.2">TP3</text>
<text x="125" y="52.8">VDD</text>
<text x="143.2" y="52.8">A</text>
<text x="201.5" y="48.6">ENC_CS</text>
<text x="203" y="51.9">TP4</text>
<text x="125" y="55.3">CSN</text>
<text x="125" y="57.9">SCK</text>
<text x="143" y="55.3">B</text>
<text x="143.1" y="57.9">Z</text>
<text x="201" y="56.3">ENC_SCK</text>
<text x="203" y="59.5">TP5</text>
<text x="125" y="60.4">MOSI</text>
<text x="125" y="63">MISO</text>
<text x="125" y="65.5">CAL_EN</text>
<text x="142.9" y="65.5">W</text>
<text x="143" y="60.4">U</text>
<text x="143.2" y="63">V</text>
<text x="200.7" y="63.9">ENC_MISO</text>
<text x="125" y="68">VSS</text>
<text x="140.6" y="70.6">TEST</text>
<text x="141.2" y="68">OUT</text>
<text x="200.7" y="71.5">ENC_MOSI</text>
<text x="203" y="67.1">TP6</text>
<text x="137.9" y="73.1">TEST_EN</text>
<text x="203" y="74.7">TP7</text>
<text x="201.7" y="79.1">CAL_EN</text>
<text x="203" y="82.3">TP8</text>
<text x="104.3" y="90">C1</text>
<text x="150" y="90">C2</text>
<text x="195.7" y="90">C3</text>
<text x="200.8" y="86.7">ENC_PWM</text>
<text x="203" y="90">TP9</text>
<text x="103.4" y="94.4">100n</text>
<text x="150.1" y="94.4">1u</text>
<text x="195.3" y="94.4">10u</text>
<text x="202.9" y="94.4">NTC</text>
<text x="103.8" y="102">33R</text>
<text x="104.3" y="97.6">R1</text>
<text x="149.6" y="102">10k</text>
<text x="150" y="97.6">R2</text>
<text x="194.9" y="102">100k</text>
<text x="195.7" y="97.6">R3</text>
<text x="200.6" y="136.6">PWR_FLAG</text>
<text x="226" y="136.6">PWR_FLAG</text>
</g>
<g font-size="1.4" fill="#840000">
<text x="206.1" y="31.3">+3V3</text>
<text x="206.1" y="38.9">GND</text>
<text x="27.4" y="42.7">M_A1</text>
<text x="27.4" y="45.3">M_A1</text>
<text x="27.4" y="47.8">M_A2</text>
<text x="206.1" y="46.5">ENC_CS</text>
<text x="27.4" y="50.3">M_A2</text>
<text x="28.1" y="52.9">GND</text>
<text x="114.7" y="52.9">+3V3</text>
<text x="24.5" y="58">ENC_SCK</text>
<text x="25.5" y="55.4">ENC_CS</text>
<text x="112.1" y="58">ENC_SCK</text>
<text x="113.1" y="55.4">ENC_CS</text>
<text x="206.1" y="54.1">ENC_SCK</text>
<text x="23.8" y="60.5">ENC_MOSI</text>
<text x="23.8" y="63">ENC_MISO</text>
<text x="28.3" y="65.6">NTC</text>
<text x="111.4" y="60.5">ENC_MOSI</text>
<text x="113.3" y="63">MISO_U</text>
<text x="113.4" y="65.6">CAL_EN</text>
<text x="206.1" y="61.8">ENC_MISO</text>
<text x="27.1" y="68.1">+3V3</text>
<text x="27.3" y="70.7">M_B1</text>
<text x="115.7" y="68.1">GND</text>
<text x="150.2" y="68.1">ENC_PWM</text>
<text x="206.1" y="69.4">ENC_MOSI</text>
<text x="27.3" y="73.2">M_B1</text>
<text x="27.3" y="75.7">M_B2</text>
<text x="206.1" y="77">CAL_EN</text>
<text x="27.3" y="78.3">M_B2</text>
<text x="40.2" y="88.8" transform="rotate(-90 40.2 88.8)">GND</text>
<text x="206.1" y="84.6">ENC_PWM</text>
<text x="95.7" y="92.2">+3V3</text>
<text x="110.9" y="92.2">GND</text>
<text x="141.4" y="92.2">+3V3</text>
<text x="156.6" y="92.2">GND</text>
<text x="187.1" y="92.2">+3V3</text>
<text x="94.3" y="99.9">MISO_U</text>
<text x="110.9" y="99.9">ENC_MISO</text>
<text x="141.4" y="99.9">+3V3</text>
<text x="156.6" y="99.9">ENC_CS</text>
<text x="185.8" y="99.9">CAL_EN</text>
<text x="202.3" y="99.9">GND</text>
<text x="27.4" y="130.3">M_A1</text>
<text x="27.3" y="138">M_B2</text>
<text x="27.3" y="135.4">M_B1</text>
<text x="27.4" y="132.9">M_A2</text>
<text x="100.7" y="136.7">NTC</text>
<text x="141.3" y="136.7">NTC</text>
<text x="155.3" y="136.7">GND</text>
<text x="100.5" y="139.2">GND</text>
<text x="40.2" y="148.5" transform="rotate(-90 40.2 148.5)">GND</text>
<text x="205.3" y="146.9" transform="rotate(-90 205.3 146.9)">+3V3</text>
<text x="230.7" y="145.9" transform="rotate(-90 230.7 145.9)">GND</text>
</g>
<g font-size="1.4" fill="#a90000">
<text x="122.6" y="51.8">9</text>
<text x="145" y="51.8">16</text>
<text x="122.6" y="54.4">8</text>
<text x="122.6" y="56.9">7</text>
<text x="122.6" y="59.4">6</text>
<text x="145" y="54.4">15</text>
<text x="145" y="56.9">14</text>
<text x="145.4" y="59.4">1</text>
<text x="122.6" y="62">5</text>
<text x="122.6" y="64.5">4</text>
<text x="145.4" y="62">2</text>
<text x="145.4" y="64.5">3</text>
<text x="122.1" y="67.1">12</text>
<text x="145" y="67.1">10</text>
<text x="145" y="69.6">11</text>
<text x="145" y="72.1">13</text>
</g>
<text font-size="1.4" fill="#009600" x="202.3" y="92.2">GND NTC</text>
<g font-size="1.4" fill="#939391">
<text x="148.4" y="134.4">RT1</text>
<text x="145.6" y="138.8">10k</text>
<text x="149.3" y="138.8">B3950</text>
</g>
<g font-size=".5" fill="#840000">
<text x="38" y="79.5">Mounting</text>
<text x="38" y="139.1">Mounting</text>
</g>
</svg>
